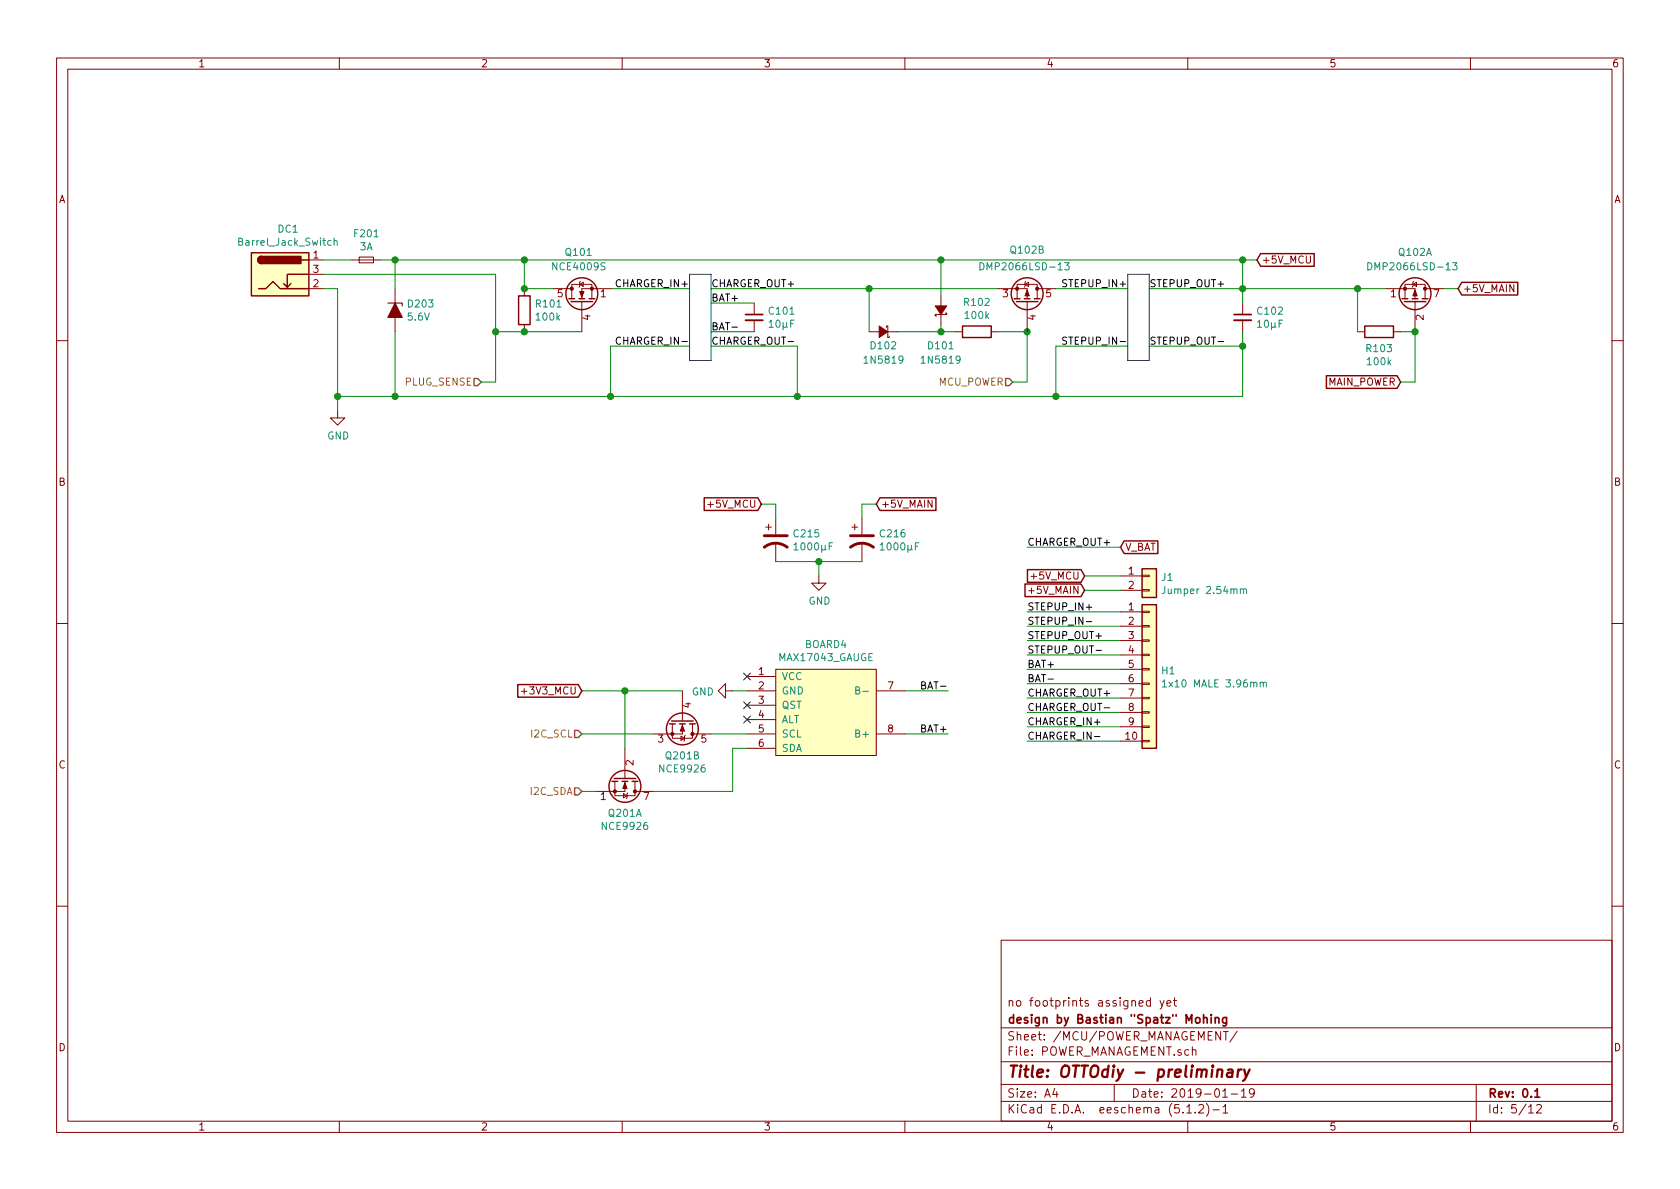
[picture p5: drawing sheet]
<svg xmlns="http://www.w3.org/2000/svg" width="297mm" height="210mm" viewBox="0 0 297 210" stroke-linecap="round" stroke-linejoin="round" font-family="sans-serif">
<g fill="none" stroke="#840000" stroke-width=".18">
<path d="M10 10.3h277v189.9h-277zM12 12.2h273v186.1h-273zM60 10.3v1.9M110 10.3v1.9M160 10.3v1.9M210 10.3v1.9M260 10.3v1.9M54.6 46h2.5M54.6 51h2.5M54.6 48.5h2.5M62.2 46h5.1M63.5 45.5h2.5v1h-2.5z"/>
<path d="M69.8 51v7.7M92.7 51v1.3M92.7 57.4v1.3M97.8 51h3.3M101.1 51v-.7h3.5v2.5M101.1 51v1.8M102.5 50.3l.6-.4v.8zM102.6 49.8l-.1 .1v.8l-.1 .1M102.9 53.3v.2M102.9 53.6v5.1M107.9 51h-5v1.8M133.3 53.6v2"/>
<path d="M133.3 56.6v2.1M153.7 58.7h5M156.7 57.9v-.2h.3v2h.2v-.3M166.4 52.3v5.1M167.1 55.4h.3v.2h-2v.3h.2M168.9 58.7h1.3M175.3 58.7h1.2M176.5 51h5.1v1.8M181.2 50.3l.7-.4v.8zM181.4 49.8l-.2 .1v.8l-.1 .1M181.6 53.3v.2M181.6 53.6v5.1"/>
<path d="M183.4 51v-.7h-3.6v2.5M183.4 51h3.3M183.4 51v1.8M219.7 53.6v2M219.7 56.6v2.1M240 58.7h1.3M245.1 51h5.1v1.8M246.4 58.7h1.2M249.8 50.3l.6-.4v.8zM249.9 49.8l-.1 .1v.8l-.1 .1M250.2 53.3v.2M250.2 53.6v5.1"/>
<path d="M252 51v-.7h-3.6v2.5M252 51h3.3M252 51v1.8M10 60.2h2M59.7 72.6v1.3h1.3l-1.3 1.3-1.3-1.3h1.3M285 60.2h2M135.4 93.2h1M135.9 92.7v1M137.2 91.7v2.8M137.2 96v3.3M150.6 93.2h1M151.1 92.7v1"/>
<path d="M152.4 91.7v2.8M152.4 96v3.3M10 110.3h2M132.1 119.6h5.1M137.2 118.4h17.7v15.2h-17.7zM144.8 101.8v1.3h1.2l-1.2 1.3-1.3-1.3h1.3M198.1 108.2h3.8M198.1 110.7h3.8M198.1 113.3h3.8M198.1 115.8h3.8M198.1 118.4h3.8M198.1 101.8h3.8"/>
<path d="M198.1 104.4h3.8M201.9 118.2h1.3v.3h-1.3zM201.9 115.7h1.3v.2h-1.3zM201.9 113.2h1.3v.2h-1.3zM201.9 110.6h1.3v.3h-1.3zM201.9 108.1h1.3v.2h-1.3zM201.9 104.3h1.3v.2h-1.3zM201.9 101.7h1.3v.3h-1.3zM285 110.3h2M92.2 122.2h1M108.7 138.2v2.5h3.6v-.8M110.5 132.3v5.1"/>
<path d="M110.5 137.5v.2M110.5 138.2v1.7h-5.1M112.3 138.2v1.7M112.3 139.9h3.3M118.9 128v2.6h3.5v-.8M120.4 130.2l.6 .4-.6 .3zM120.6 128v1.8h-5M120.6 122.2v5M120.6 127.3v.2M121.2 130l-.2 .2v.7l-.1 .2M122.4 129.8h3.3M122.4 128v1.8"/>
<path d="M128.3 122.2v-1.3l-1.3 1.3 1.3 1.2v-1.2h1.2M132.1 122.2h5.1M132.1 124.7h5.1M132.1 127.2h5.1M132.1 129.8h5.1M132.1 132.3h5.1M154.9 122.2h5.1M154.9 129.8h5.1M198.1 131.1h3.8M198.1 120.9h3.8M198.1 123.4h3.8M198.1 126h3.8"/>
<path d="M198.1 128.5h3.8M201.9 130.9h1.3v.3h-1.3zM201.9 128.4h1.3v.2h-1.3zM201.9 125.9h1.3v.2h-1.3zM201.9 123.3h1.3v.3h-1.3zM201.9 120.8h1.3v.2h-1.3zM110.2 140.3l.7 .4-.7 .4zM111 140.2l-.1 .1v.8l-.2 .1M10 160.2h2M177 166.3h108v32h-108zM203.4 177l-.4-.1-.3 .3 .1 .6h.6M203.4 176.4v1.5"/>
<path d="M205.1 176.9l.4 1M205.8 176.9l-.5 1.4-.2 .1M206.3 177.4l.7-.1v-.3l-.4-.1-.3 .2 .1 .7h.6M207.5 176.9h.6M207.7 176.4v1.3l.4 .2M285 160.2h2M60 198.3v1.9M110 198.3v1.9M160 198.3v1.9M177 194.8h108M177 191.8h108M177 187.8h108"/>
<path d="M177 181.8h108M186.5 192.5l-.4 1h1M186.8 193v1M197 191.8v3M209.8 195.8l.5-.5v1.5M209.8 196.8h.9M210 198.3v1.9M210.8 185.7l.2-.1 .4 .1 .1 .9M211.3 196.7v.1M212 195.5l.2-.2h.3l.3 .5-.9 1h.9M213.3 195.1a1.71 1.71 0 0 1 0 2.3M214.5 196.3h1.1"/>
<path d="M216.2 194h.8M216.3 195.8l.4-.5v1.5M216.3 196.8h.8M216.3 182.4h.9M216.7 182.4v1.5M217.7 193.5h1.1M218.7 182.3l-1.3 2M219.5 193l.4-.5v1.5M219.5 194h.8M221.8 193.2l-.3 .3h-.3l-.3-.3v-.4l.2-.2 .4-.1 .2 .2a1.13 1.13 0 0 1-.2 1.2l-.4 .1M260 198.3v1.9M261 191.8v6.5"/>
<path d="M270.3 195.8l.4-.5v1.5M270.3 196.8h.8M271.7 195.5l.2-.2h.4l.2 .5-.9 1h.9"/>
</g>
<path d="M131.8 55.6h3.1M218.2 55.6h3M212.8 179.4v1.5M214.1 179.4v.2M214.1 179.9v1M214.9 179.9v1M216.9 179.9v1.2l-.3 .3h-.4M212.8 180.1l.2-.2 .4 .1v.9M214.9 180.1v-.1a.37 .37 0 0 1 .6 .1v.8M216.9 180l-.5-.1-.2 .3v.6l.2 .1 .5-.1M271.4 193l.4-.5v1.5M271.4 194h.8" fill="none" stroke="#840000" stroke-width=".3"/>
<path d="M215.3 189.3a.5 .5 0 0 1 .8 .1l-.1 1M217.1 189.2h.8l-.1 1.2M217.9 189.6l-.7 .1a.41 .41 0 0 0-.3 .3 .41 .41 0 0 0 .2 .4l.7-.1M218.9 189.1l-.1 1.3M219.5 189.1a.55 .55 0 0 0-.6 .4M220 189.1l.3 1.3M221 189.1l-.9 1.8-.3 .2" fill="none" stroke="#840000" stroke-width=".41"/>
<path d="M83.8 66.9h.7l.6 .7-.6 .6h-.7zM177.8 66.9h.6l.7 .7-.7 .6h-.6zM101.6 129.2h.6l.7 .6-.7 .6h-.6zM101.6 139.3h.6l.7 .6-.7 .7h-.6z" fill="none" stroke="#848400" stroke-width=".25"/>
<g fill="none" stroke="#840000" stroke-width=".25">
<path d="M44.4 44.7h10.2v7.6h-10.2zM45.7 51h1.3l1.3-1.2 1.2 1.2h5.1M46.2 45.3a.63 .63 0 0 0-.6 .7 .63 .63 0 0 0 .6 .6M51.4 50.2l-.6 .6M53.3 46h1.3M54.6 48.5h-3.8v2.3l-.6-.6M91.7 52.3h2v5.1h-2zM100.6 52.8h1M101 53.3h3.8M102.4 52.8h1M104.1 52.8h1.1M170.2 57.7h5.1v2h-5.1z"/>
<path d="M179.3 52.8h1M179.7 53.3h3.8M181.1 52.8h1M182.9 52.8h1M222.9 44.9h9.5v2.2h-9.5l-.7-1.1zM241.3 57.7h5.1v2h-5.1zM247.9 52.8h1M248.3 53.3h3.8M249.7 52.8h1M251.5 52.8h1M258.4 49.9h10v2.3h-10l-.6-1.2zM234.5 66.4h12.5l.6 1.2-.6 1.1h-12.5z"/>
<path d="M124.5 88h9.5l.6 1.1-.6 1.2h-9.5zM155.6 88h9.9v2.3h-9.9l-.7-1.2zM198.8 95.7h5.9v2.2h-5.9l-.7-1.1zM181.2 103.3h9.9l.7 1.1-.7 1.1h-9.9zM181.7 100.7h9.4l.7 1.1-.7 1.2h-9.4zM201.9 106.9h2.6v25.4h-2.6zM201.9 100.6h2.6v5.1h-2.6zM91.5 121.1h10.7l.7 1.1-.7 1.1h-10.7zM108.2 138.2h1M108.6 137.7h3.8M110 138.2h1M111.8 138.2h1"/>
<path d="M118.4 128h1M118.7 127.5h3.9M120.1 128h1.1M121.9 128h1"/>
<circle cx="102.9" cy="51.9" r="2.82"/>
<circle cx="181.6" cy="51.9" r="2.82"/>
<circle cx="250.2" cy="51.9" r="2.82"/>
<circle cx="110.5" cy="139.1" r="2.82"/>
<circle cx="120.6" cy="128.9" r="2.82"/>
</g>
<g fill="#ffffc2" stroke="#ffffc2" stroke-width=".18">
<path d="M44.4 44.7h10.2v7.6h-10.2z"/>
<path d="M201.9 106.9h2.6v25.4h-2.6z"/>
<path d="M201.9 100.6h2.6v5.1h-2.6z"/>
<path d="M137.2 118.4h17.7v15.2h-17.7z"/>
</g>
<g fill="#840000" stroke="#840000" stroke-width=".25">
<path d="M45.8 45.5l.4-.2v1.3a.64 .64 0 0 1-.6-.4 .64 .64 0 0 1 .2-.7z"/>
<path d="M46.2 45.3h7v1.3h-7z"/>
</g>
<g fill="none" stroke="#008484" stroke-width=".18">
<path d="M59.1 42.7l.2-.2 .3 .1v.8M59.1 42.1v1.3M173.3 46.5a.64 .64 0 0 1 .7 .6 .64 .64 0 0 1-.7 .6zM188.2 46.5h.8l-.4 .4 .4 .2-.1 .6h-.5l-.2-.1M241.8 46.5a.64 .64 0 0 1 .8 .6 .64 .64 0 0 1-.8 .6zM256.8 46.5h.8l-.4 .4 .4 .2-.1 .6h-.5l-.2-.1M205.9 103.7v.9a.39 .39 0 0 1-.4 .4M219.3 104.3l.2-.2 .3 .1 .1 .8M219.9 104.3l.1-.2 .3 .1 .1 .8M151.3 122.1l.5-.1 .2-.2-.1-.2-.6-.1v1.2h.5l.2-.1v-.3l-.3-.2M152.6 122.2h.9M205.5 120.6l.4-.4v1.3"/>
<path d="M205.5 121.5h.7M222.8 120.8l.2-.2 .3 .1 .1 .8M223.4 120.8l.1-.2 .4 .1v.8"/>
</g>
<g fill="none" stroke="#008400" stroke-width=".18">
<path d="M57.1 51h2.6v21.6M57.1 48.5h30.5v19.1h-2.5M57.1 46h5.1M67.3 46h154.9M69.8 46v5M69.8 58.7v11.4M87.6 58.7h15.3M92.7 46v5h5.1M107.9 51h14M125.7 58.7h7.6M125.7 51h50.8M125.7 53.6h7.6"/>
<path d="M153.7 51v7.7M158.7 58.7h10.2M166.4 46v6.3M166.4 57.4v1.3M176.5 58.7h5.1v8.9h-2.5M186.7 51h12.7M203.2 51h41.9M219.7 46v7.6M219.7 58.7v11.4h-160M240 51v7.7M247.6 58.7h2.6v8.9h-2.6M255.3 51h2.5"/>
<path d="M121.9 61.2h-14v8.9M125.7 61.2h15.3v8.9M199.4 61.2h-12.7v8.9M203.2 61.2h16.5M134.6 89.1h2.6v2.6M137.2 99.3h15.2M144.8 99.3v2.5M154.9 89.1h-2.5v2.6M181.6 96.8h16.5M181.6 118.4h16.5M181.6 108.2h16.5M181.6 110.7h16.5"/>
<path d="M181.6 113.3h16.5M181.6 115.8h16.5M191.8 101.8h6.3M191.8 104.4h6.3M102.9 122.2h17.7M102.9 129.8h12.7M102.9 139.9h2.5M110.5 122.2v10.1M125.7 129.8h6.4M129.5 122.2h2.6M132.1 132.3h-2.6v7.6h-13.9M160 122.2h7.6"/>
<path d="M160 129.8h7.6M181.6 123.4h16.5M181.6 126h16.5M181.6 128.5h16.5M181.6 131.1h16.5M181.6 120.9h16.5"/>
</g>
<g fill="#008400" stroke="#008400" stroke-width=".25">
<circle cx="92.7" cy="58.7" r=".51"/>
<circle cx="153.7" cy="51" r=".51"/>
<circle cx="69.9" cy="46" r=".51"/>
<circle cx="92.7" cy="51" r=".51"/>
<circle cx="92.7" cy="46" r=".51"/>
<circle cx="219.7" cy="51" r=".51"/>
<circle cx="219.7" cy="46" r=".51"/>
<circle cx="240" cy="51" r=".51"/>
<circle cx="59.7" cy="70.1" r=".51"/>
<circle cx="219.7" cy="61.2" r=".51"/>
<circle cx="69.9" cy="70.1" r=".51"/>
<circle cx="87.6" cy="58.7" r=".51"/>
<circle cx="144.8" cy="99.3" r=".51"/>
<circle cx="108" cy="70.1" r=".51"/>
<circle cx="141" cy="70.1" r=".51"/>
<circle cx="186.7" cy="70.1" r=".51"/>
<circle cx="181.6" cy="58.7" r=".51"/>
<circle cx="110.5" cy="122.2" r=".51"/>
<circle cx="250.2" cy="58.7" r=".51"/>
<circle cx="166.4" cy="46" r=".51"/>
<circle cx="166.4" cy="58.7" r=".51"/>
</g>
<path d="M131.8 56.6h3.1M218.2 56.6h3" fill="none" stroke="#840000" stroke-width=".33"/>
<path d="M109.7 59.7a.6 .6 0 0 0-.8 .5 .6 .6 0 0 0 .6 .7l.2-.1M129.4 57.9h1M188.6 49.5l-.5-.1-.2 .2 .1 .4 .5 .2 .1 .3-.2 .2h-.5M188.6 59.7l-.5-.1-.2 .1 .1 .5 .5 .2 .1 .2-.2 .3-.5-.1M215.4 60.4h.9M192.1 107.4h.9M192.1 109.9h.9M193.8 115h.9M185.3 120.1h1M193.5 130.2h1" fill="none" stroke="#000" stroke-width=".18"/>
<g fill="#840000" stroke="#840000" stroke-width=".18">
<path d="M165.4 54.1h2l-1 1.5z"/>
<path d="M155.4 57.7l1.6 1-1.6 1z"/>
<path d="M110.5 138.4l.4 1h-.8z"/>
<path d="M120.6 128.3l.4 1h-.7z"/>
<path d="M250.2 51.3l.4 1h-.8z"/>
<path d="M181.6 51.3l.4 1h-.8z"/>
<path d="M102.5 51.6h.8l-.4 1z"/>
<circle cx="108.7" cy="139.9" r=".28"/>
<circle cx="112.3" cy="139.9" r=".28"/>
<circle cx="118.9" cy="129.8" r=".28"/>
<circle cx="122.4" cy="129.8" r=".28"/>
<circle cx="248.4" cy="51" r=".28"/>
<circle cx="252" cy="51" r=".28"/>
<circle cx="179.8" cy="51" r=".28"/>
<circle cx="183.4" cy="51" r=".28"/>
<circle cx="104.6" cy="51" r=".28"/>
<circle cx="101.1" cy="51" r=".28"/>
</g>
<path d="M135.1 96.8a3.3 3.3 0 0 1 4.1 0M135.1 94.7h4.1M150.4 96.8a3.3 3.3 0 0 1 4 0M150.4 94.7h4" fill="none" stroke="#840000" stroke-width=".51"/>
<path d="M131.5 119l1.2 1.2M132.7 119l-1.2 1.2M131.5 124.1l1.2 1.2M131.5 126.6l1.2 1.3M132.7 124.1l-1.2 1.2M132.7 126.6l-1.2 1.3" fill="none" stroke="#000084" stroke-width=".18"/>
<path d="M68.6 53.6h2.5v.5" fill="none" stroke="#840000" stroke-width=".2"/>
<path d="M69.8 53.6l1.3 2.5h-2.5z" fill="#840000" stroke="#840000" stroke-width=".2"/>
<path d="M121.9 48.5h3.8v15.2h-3.8zM199.4 48.5h3.8v15.2h-3.8z" fill="none" stroke="#0000c2" stroke-width=".18"/>
<text font-size="2.8" fill="#840000" x="178" y="190.5">Title: OTTOdiy - preliminary</text>
<g font-size="2.1" fill="#840000">
<text x="178" y="178">no footprints assigned yet</text>
<text x="178" y="184">Sheet: /MCU/POWER_MANAGEMENT/</text>
<text x="178" y="181">design by Bastian &quot;Spatz&quot; Mohing</text>
<text x="178" y="186.7">File: POWER_MANAGEMENT.sch</text>
<text x="178" y="196.9">KiCad E.D.A. eeschema (5.1.2)-1</text>
<text x="178" y="194.1">Size: A4</text>
<text x="200" y="194.1">Date: 2019-01-19</text>
<text x="263" y="194.1">Rev: 0.1</text>
<text x="263" y="196.9">Id: 5/12</text>
</g>
<g font-size="1.8" fill="#840000">
<text x="35" y="11.9">1</text>
<text x="85" y="11.9">2</text>
<text x="135" y="11.9">3</text>
<text x="185" y="11.9">4</text>
<text x="235" y="11.9">5</text>
<text x="285" y="11.9">6</text>
<text x="10.4" y="35.9">A</text>
<text x="285.4" y="35.9">A</text>
<text x="55.4" y="45.7">1</text>
<text x="223" y="46.6">+5V_MCU</text>
<text x="55.4" y="50.8">2</text>
<text x="55.4" y="48.3">3</text>
<text x="98.6" y="52.6">5</text>
<text x="106.2" y="52.6">1</text>
<text x="177.3" y="52.6">3</text>
<text x="184.9" y="52.6">5</text>
<text x="245.9" y="52.6">1</text>
<text x="253.5" y="52.6">7</text>
<text x="258.6" y="51.7">+5V_MAIN</text>
<text x="104.4" y="56.6" transform="rotate(-90 104.4 56.6)">4</text>
<text x="183.1" y="56.6" transform="rotate(-90 183.1 56.6)">4</text>
<text x="251.7" y="56.6" transform="rotate(-90 251.7 56.6)">2</text>
<text x="234.7" y="68.2">MAIN_POWER</text>
<text x="10.4" y="85.9">B</text>
<text x="125.6" y="89.8">+5V_MCU</text>
<text x="155.7" y="89.8">+5V_MAIN</text>
<text x="285.4" y="85.9">B</text>
<text x="198.9" y="97.4">V_BAT</text>
<text x="199.5" y="101.6">1</text>
<text x="182.3" y="105">+5V_MAIN</text>
<text x="182.8" y="102.5">+5V_MCU</text>
<text x="199.5" y="107.9">1</text>
<text x="199.5" y="104.1">2</text>
<text x="199.5" y="110.5">2</text>
<text x="199.5" y="113">3</text>
<text x="134.1" y="119.4">1</text>
<text x="199.5" y="115.6">4</text>
<text x="199.5" y="118.1">5</text>
<text x="92.9" y="122.8">+3V3_MCU</text>
<text x="122.2" y="125.2" transform="rotate(-90 122.2 125.2)">4</text>
<text x="134.1" y="121.9">2</text>
<text x="134.1" y="124.5">3</text>
<text x="157" y="121.9">7</text>
<text x="199.5" y="120.6">6</text>
<text x="199.5" y="123.2">7</text>
<text x="199.5" y="125.7">8</text>
<text x="116.4" y="131.3">3</text>
<text x="124" y="131.3">5</text>
<text x="134.1" y="127">4</text>
<text x="134.1" y="129.5">5</text>
<text x="157" y="129.5">8</text>
<text x="199.1" y="130.8">10</text>
<text x="199.5" y="128.3">9</text>
<text x="10.4" y="135.9">C</text>
<text x="112" y="135.4" transform="rotate(-90 112 135.4)">2</text>
<text x="134.1" y="132.1">6</text>
<text x="285.4" y="135.9">C</text>
<text x="106.2" y="141.5">1</text>
<text x="113.8" y="141.5">7</text>
<text x="10.4" y="185.9">D</text>
<text x="285.4" y="185.9">D</text>
<text x="35" y="199.9">1</text>
<text x="85" y="199.9">2</text>
<text x="135" y="199.9">3</text>
<text x="185" y="199.9">4</text>
<text x="235" y="199.9">5</text>
<text x="285" y="199.9">6</text>
</g>
<g font-size="1.8" fill="#008484">
<text x="49.2" y="41.1">DC1</text>
<text x="62.8" y="42">F201</text>
<text x="42.6" y="43.5">Barrel_Jack_Switch</text>
<text x="63.7" y="44.3">3A</text>
<text x="97.9" y="47.8">NCE4009S</text>
<text x="100.2" y="45.3">Q101</text>
<text x="174.4" y="47.8">DMP2066LSD-13</text>
<text x="178.8" y="44.9">Q102B</text>
<text x="243" y="47.8">DMP2066LSD-13</text>
<text x="247.4" y="45.3">Q102A</text>
<text x="72.2" y="56.7">5.6V</text>
<text x="72.3" y="54.4">D203</text>
<text x="94.9" y="54.4">R101</text>
<text x="94.9" y="56.7">100k</text>
<text x="136.1" y="55.6">C101</text>
<text x="136.1" y="58">10µF</text>
<text x="170.6" y="54.1">R102</text>
<text x="170.8" y="56.4">100k</text>
<text x="222.5" y="55.6">C102</text>
<text x="222.5" y="58">10µF</text>
<text x="153.1" y="64.3">1N5819</text>
<text x="154.1" y="61.8">D102</text>
<text x="163.2" y="64.3">1N5819</text>
<text x="164.2" y="61.8">D101</text>
<text x="241.7" y="62.3">R103</text>
<text x="241.9" y="64.6">100k</text>
<text x="57.9" y="77.7">GND</text>
<text x="140.5" y="95">C215</text>
<text x="155.7" y="95">C216</text>
<text x="140.7" y="97.3">1000µF</text>
<text x="156" y="97.3">1000µF</text>
<text x="143" y="106.9">GND</text>
<text x="205.4" y="102.7">J1</text>
<text x="206.3" y="105">Jumper 2.54mm</text>
<text x="137.9" y="116.9">MAX17043_GAUGE</text>
<text x="142.3" y="114.6">BOARD4</text>
<text x="205.5" y="119.2">H1</text>
<text x="122.3" y="123">GND</text>
<text x="138.2" y="120.3">VCC</text>
<text x="138.2" y="122.8">GND</text>
<text x="138.2" y="125.3">QST</text>
<text x="206.5" y="121.6">1x10 MALE 3.96mm</text>
<text x="138.2" y="127.9">ALT</text>
<text x="138.2" y="130.4">SCL</text>
<text x="151.6" y="130.4">B+</text>
<text x="116.8" y="136.6">NCE9926</text>
<text x="117.9" y="134.3">Q201B</text>
<text x="138.2" y="133">SDA</text>
<text x="106.7" y="146.8">NCE9926</text>
<text x="107.7" y="144.4">Q201A</text>
</g>
<g font-size="1.8">
<text x="109.2" y="50.8">CHARGER_IN+</text>
<text x="125.7" y="53.3">BAT+</text>
<text x="125.7" y="50.8">CHARGER_OUT+</text>
<text x="188.5" y="50.8">STEPUP_IN+</text>
<text x="203.2" y="50.8">STEPUP_OUT+</text>
<text x="125.7" y="58.4">BAT-</text>
<text x="109.6" y="61">CHARGER_IN-</text>
<text x="125.7" y="61">CHARGER_OUT-</text>
<text x="189" y="61">STEPUP_IN-</text>
<text x="203.2" y="61">STEPUP_OUT-</text>
<text x="181.6" y="96.5">CHARGER_OUT+</text>
<text x="181.6" y="107.9">STEPUP_IN+</text>
<text x="181.6" y="113">STEPUP_OUT+</text>
<text x="181.6" y="110.5">STEPUP_IN-</text>
<text x="181.6" y="118.1">BAT+</text>
<text x="181.6" y="115.6">STEPUP_OUT-</text>
<text x="163.4" y="121.9">BAT-</text>
<text x="181.6" y="123.2">CHARGER_OUT+</text>
<text x="181.6" y="120.6">BAT-</text>
<text x="181.6" y="125.7">CHARGER_OUT-</text>
<text x="163" y="129.5">BAT+</text>
<text x="181.6" y="130.8">CHARGER_IN-</text>
<text x="181.6" y="128.3">CHARGER_IN+</text>
</g>
<g font-size="1.8" fill="#848400">
<text x="71.7" y="68.2">PLUG_SENSE</text>
<text x="165.9" y="68.2">MCU_POWER</text>
<text x="94.1" y="130.4">I2C_SCL</text>
<text x="93.9" y="140.6">I2C_SDA</text>
</g>
</svg>
